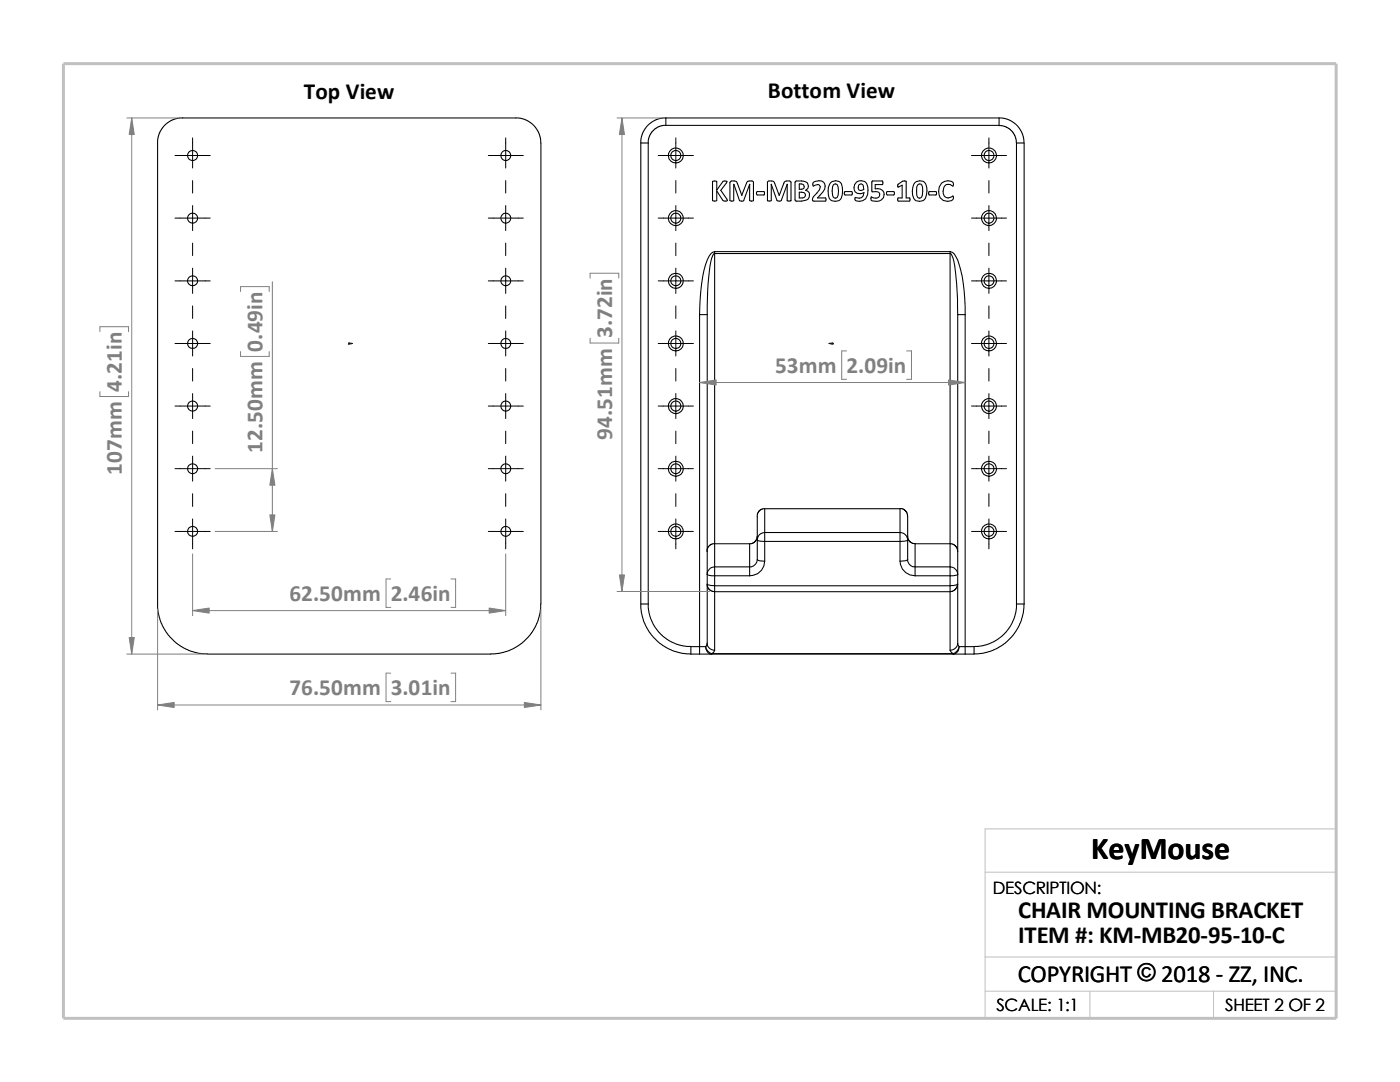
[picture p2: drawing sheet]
<svg xmlns="http://www.w3.org/2000/svg" width="279mm" height="216mm" viewBox="0 0 279 216" stroke-linecap="round" stroke-linejoin="round" font-family="sans-serif">
<path d="M196.6 174h70.1M196.6 191h70.1M196.6 197.8h70.1M217.5 197.8v5.4M242.2 197.8v5.4M26.8 203.2h239.9v-37.8h-70.1v37.8" fill="none" stroke="#c0c0c0" stroke-width=".2"/>
<path d="M12.7 12.7h254v190.5h-254z" fill="none" stroke="#c0c0c0" stroke-width=".59"/>
<g fill="none" stroke="#000" stroke-width=".21">
<path d="M31.5 28.5l.2-1.6 .9-1.7 1.5-1.1 1.7-.6h67.7l1.8 .6 1.4 1.1 1 1.7 .2 1.6v92M31.5 28.5v92.9l.4 2.3 .7 1.5 .9 1.5 1.4 1.4 1.8 1.2 1.6 .7 1.5 .4 1.6 .1M127.9 28.5v92M127.9 28.5h1.5M129.4 28.5v92M132.9 23.5l-.9 .1-1.1 .3-1.1 .7-.7 .6-1 1.7-.2 1.6M132.9 23.5h66.5M132.9 25h-.6l-.9 .3-1.1 .8-.8 1.3-.1 1.1M132.9 23.5v1.5M142.2 36.2l.4-.1 .4 .1v1.7l1.3-1.7h.8l-1.3 1.8 1.3 1.8v.3h-.7l-1.4-2v1.9l-.4 .1-.4-.1zM148 38.9h.1M149.6 36.8v3.2l.7 .1 .1-3.8-.3-.2a.98 .98 0 0 0-1 .3l-1.1 2.5"/>
<path d="M149.6 36.8l-1.2 3.2-.1 .1-.7-.1-1.2-3.2v3.2l-.6 .1-.1-3.7 .1-.2 .7-.1 .5 .1 1 2.7M149.6 36.8h.1M151 38.3l1.4-.1 .2 .6-.2 .1h-1.3zM153.9 36.8v3.2l-.7 .1v-3.9l.8-.1 .4 .1 1.1 2.7 1-2.5a1.09 1.09 0 0 1 1.3-.2v3.9l-.7-.1v-3.2M153.9 36.8l1.2 3.2 .4 .1 .4-.1 1.2-3.2M153.9 36.8h.1M157.1 36.8h.1M158.7 36.2l.2-.1a2.31 2.31 0 0 1 2.3 .6 .91 .91 0 0 1-.4 1.3 1.01 1.01 0 0 1 .8 .9 1.01 1.01 0 0 1-.6 1l-1 .2-1.3-.1zM159.5 38.4a.89 .89 0 0 1 1.2 .3 .56 .56 0 0 1-.6 .8h-.6zM159.5 36.7l.8 .1 .1 .2a.51 .51 0 0 1 0 .5 .51 .51 0 0 1-.5 .3h-.4zM162.3 36.4a1.63 1.63 0 0 1 2.3 .3 2.04 2.04 0 0 1-1 2.3l-.4 .5h1.6v.6l-2.6-.1v-.5l1.3-1.6 .2-.6a.49 .49 0 0 0-.5-.5l-.9 .3-.1-.6zM165.8 36.4a1.34 1.34 0 0 1 1.5-.3 1.34 1.34 0 0 1 .8 1.3 2.73 2.73 0 0 1-.7 2.6 1.38 1.38 0 0 1-2.1-1.1 2.85 2.85 0 0 1 .5-2.5z"/>
<path d="M166.3 36.9a.51 .51 0 0 1 .8 0 2.74 2.74 0 0 1-.2 2.6l-.6-.1a3.2 3.2 0 0 1 0-2.5zM168.6 38.3l1.4-.1 .1 .6-.1 .1h-1.3l-.2-.3zM170.9 36.3a1.47 1.47 0 0 1 1.8 0 1.47 1.47 0 0 1 .5 1.6 1.77 1.77 0 0 1-.6 1.9 1.77 1.77 0 0 1-1.9 .2l-.1-.3 .1-.3a1.25 1.25 0 0 0 1.6-.3l.1-.7a1.25 1.25 0 0 1-1.6 0 1.25 1.25 0 0 1-.2-1.6zM171.4 37l.1-.2a.52 .52 0 0 1 .8 .2l.1 .8a.67 .67 0 0 1-1.1-.2zM174 36.2h2.1v.6h-1.4v.9a1.32 1.32 0 0 1 1.8 1.1 1.32 1.32 0 0 1-1.6 1.4l-.7-.1a.5 .5 0 0 1-.3-.8 .93 .93 0 0 0 1.1 .3 .93 .93 0 0 0 .6-.9l-.3-.4h-1.3zM177 38.3l1.4-.1a.42 .42 0 0 1 0 .7h-1.3zM179.2 36.8l.9-.6h.7v3.3h.8l-.1 .6h-2.3v-.6h.8v-2.5l-.8 .3zM182.6 36.4a1.37 1.37 0 0 1 1.5-.3 1.37 1.37 0 0 1 .9 1.3 2.89 2.89 0 0 1-.8 2.6 1.38 1.38 0 0 1-2.1-1.1 3.3 3.3 0 0 1 .5-2.5zM183.2 36.9a.51 .51 0 0 1 .7 0 2.92 2.92 0 0 1-.2 2.6l-.6-.1a3.5 3.5 0 0 1 .1-2.5zM185.4 38.3l1.4-.1 .1 .6-.1 .1h-1.3l-.2-.1zM187.9 36.5a1.62 1.62 0 0 1 2.3 .1v.5a1.12 1.12 0 0 0-1.8 .2 1.42 1.42 0 0 0 .8 2.2l1-.4 .1 .4-.1 .3a1.77 1.77 0 0 1-2 .2 1.77 1.77 0 0 1-.9-1.8l.2-.9zM199.4 23.5v1.5h-66.5"/>
<path d="M199.4 23.5l.9 .1 1 .3 .8 .4 .9 .8 1 1.5 .3 1v.9M199.4 25.1l1.3 .2 1.1 .7 .7 1 .4 1.5M202.9 28.5v92M202.9 28.5h1.5v92M142.6 50.2v.4M142.6 50.6v57.9M142.6 50.6h47M142.6 50.2h47M142.6 50.2a2.16 2.16 0 0 0-1.5 1.7 33.1 33.1 0 0 0-1.5 10.9M142.6 50.6a2.17 2.17 0 0 0-.7 1.6 56.4 56.4 0 0 0-.8 10.6M189.6 50.6a2.17 2.17 0 0 1 .8 1.6 60.8 60.8 0 0 1 .7 10.6M189.6 50.2l.4 .1a5.6 5.6 0 0 1 1.7 3.6l.7 4.1 .2 4.8"/>
<path d="M189.6 50.2v.4M189.6 50.6v57.9M139.6 62.8v66.2M139.6 62.8h1.5M141.1 62.8v51.8M191.1 62.8h1.5M191.1 62.8v47.2M192.6 62.8v66.2M141.1 114.6l.7 .3h.8M141.1 116.6l1.5 .3M141.1 116.6v11.8M141.1 114.6v2"/>
<path d="M141.1 116.6l.2 .7 .3 .4 1 .4M142.6 108.5l-.6 .1-.5 .4-.3 .4-.1 .6M142.6 116.9v1.2M142.6 108.5v4.6M142.6 113.1v1.8M142.6 108.5h7v4.6M142.6 118.1v11.7M142.6 118.1h47M142.6 114.9v2M142.6 114.9h7M142.6 116.9h47M142.6 113.1h7"/>
<path d="M142.6 113.1a1.52 1.52 0 0 0-1.5 1.5M149.6 113.1v1.8M151.1 107.7l.5 .2 1 .1M151.1 111.7l.5 .2 1 .1M151.1 111.7a1.5 1.5 0 0 1-1.5 1.4M151.1 107.7v4M151.1 107l-.1 .6-.4 .6-1 .3M152.6 101.5h-.4l-.6 .3-.5 .8v5.1M152.6 101.5v4.8M152.6 106.3v1.7M152.6 101.5h27v4.8M152.6 112a2.92 2.92 0 0 1-3 2.9"/>
<path d="M152.6 108h27M152.6 106.3h27M152.6 108v4M152.6 106.3a1.45 1.45 0 0 0-1.5 1.4M179.6 101.5l.9 .2 .6 .9v5.1M179.6 106.3v1.7M179.6 106.3a1.52 1.52 0 0 1 1.5 1.4M179.6 112a2.94 2.94 0 0 0 3 2.9M179.6 108v4M181.1 107.7l-.6 .3h-.9M181.1 111.7l-.6 .2-.9 .1M181.1 107l.1 .5 .3 .5 .4 .3 .7 .2"/>
<path d="M181.1 111.7a1.43 1.43 0 0 0 1.5 1.4M181.1 107.7v4M182.6 108.5h7M182.6 114.9h7M182.6 113.1h7M182.6 108.5v4.6M182.6 113.1v1.8M189.6 116.9v1.2M189.6 108.5v4.6M189.6 113.1v1.8M189.6 113.1a1.6 1.6 0 0 1 1.5 1.5M189.6 118.1v11.7"/>
<path d="M189.6 114.9v2M189.6 108.5l.6 .1 .4 .3 .4 .5 .1 .6M191.1 116.6l-.3 .9-.5 .4-.7 .2M191.1 116.6v11.8M191.1 114.6v2M191.1 114.6l-.6 .3h-.9M191.1 116.6l-1.5 .3M191.1 110v4.6M107.9 120.5l-.1 1.6-.4 1.6-.6 1.5-1 1.5-1.7 1.7-1.4 .9-1.6 .7-1.6 .4-1.5 .1h-56.6M127.9 120.5h1.5M127.9 120.5l.1 1.8 .6 2 .9 1.8 1.1 1.2 1.7 1.5 1.7 1 2 .5 1.9 .2M129.4 120.5l.1 1.5 .4 1.5 .7 1.5 1.2 1.5 1.6 1.3 1.5 .7 1.5 .4 1.5 .1"/>
<path d="M137.9 130.5h1.7M139.6 130.5h2.4M139.6 129h1.2M139.6 129h-1.7v1.5M139.6 129v1.5M140.8 129a1.79 1.79 0 0 0 1.2 1.4M140.8 129a1.33 1.33 0 0 0 1.2 1.5M141.1 128.4a1.45 1.45 0 0 0 1.5 1.4M141.1 128.4l-.3 .6M142 130.4v.1M142 130.5h48.2M142 130.4h48.2"/>
<path d="M142.6 129.8l-.1 .3-.5 .3M189.6 129.8l.6 .6M190.2 130.5h2.4M190.2 130.4v.1M191.1 128.4l.3 .6M191.1 128.4a1.53 1.53 0 0 1-1.5 1.4M191.4 129h1.2M191.4 129a1.94 1.94 0 0 1-1.2 1.4M191.4 129a1.39 1.39 0 0 1-1.2 1.5M192.6 129h1.8M192.6 129v1.5M194.4 129v1.5h-1.8"/>
<path d="M202.9 120.5l-.1 1.5-.4 1.5-.8 1.5-1.2 1.5-1.6 1.3-1.4 .7-1.6 .4-1.4 .1M202.9 120.5h1.5M204.4 120.5l-.2 1.8-.6 2-1.3 2.4-1.4 1.4-1.8 1.2-1.6 .7-1.5 .4-1.6 .1"/>
<circle cx="38.4" cy="31" r="1.01"/>
<circle cx="100.9" cy="31" r="1"/>
<circle cx="134.9" cy="31" r="1.49"/>
<circle cx="134.9" cy="31" r="1.01"/>
<circle cx="197.4" cy="31" r="1.5"/>
<circle cx="197.4" cy="31" r="1"/>
<circle cx="38.4" cy="56" r="1"/>
<circle cx="38.4" cy="43.5" r="1"/>
<circle cx="100.9" cy="56" r=".99"/>
<circle cx="100.9" cy="43.5" r=".99"/>
<circle cx="134.9" cy="56" r="1"/>
<circle cx="134.9" cy="43.5" r="1.5"/>
<circle cx="134.9" cy="56" r="1.5"/>
<circle cx="134.9" cy="43.5" r="1"/>
<circle cx="197.4" cy="56" r=".99"/>
<circle cx="197.4" cy="56" r="1.51"/>
<circle cx="197.4" cy="43.5" r="1.51"/>
<circle cx="197.4" cy="43.5" r=".99"/>
<circle cx="38.4" cy="68.5" r="1"/>
<circle cx="100.9" cy="68.5" r=".99"/>
<circle cx="134.9" cy="68.5" r="1"/>
<circle cx="134.9" cy="68.5" r="1.5"/>
<circle cx="197.4" cy="68.5" r=".99"/>
<circle cx="197.4" cy="68.5" r="1.51"/>
<circle cx="38.4" cy="81" r="1.01"/>
<circle cx="38.4" cy="93.5" r="1"/>
<circle cx="100.9" cy="81" r="1"/>
<circle cx="100.9" cy="93.5" r=".99"/>
<circle cx="134.9" cy="81" r="1.01"/>
<circle cx="134.9" cy="81" r="1.5"/>
<circle cx="134.9" cy="93.5" r="1.5"/>
<circle cx="134.9" cy="93.5" r="1"/>
<circle cx="197.4" cy="81" r="1"/>
<circle cx="197.4" cy="81" r="1.51"/>
<circle cx="197.4" cy="93.5" r="1.51"/>
<circle cx="197.4" cy="93.5" r=".99"/>
<circle cx="38.4" cy="106" r="1"/>
<circle cx="100.9" cy="106" r=".99"/>
<circle cx="134.9" cy="106" r="1"/>
<circle cx="134.9" cy="106" r="1.5"/>
<circle cx="197.4" cy="106" r=".99"/>
<circle cx="197.4" cy="106" r="1.51"/>
</g>
<g fill="#00f" stroke="#00f" stroke-width=".2">
<path d="M70 68.5h.4l-.4 .1z"/>
<path d="M165.4 68.5h.4v.1z"/>
</g>
<path d="M69.6 68.5h.8M69.6 68.4l.2 .3M69.7 68.5h.1M69.7 68.4v.3M69.8 68.4l-.3 .3M165.4 68.5h.9M166 68.4l.3 .3M166.1 68.5h.1M166.1 68.4v.3M166.2 68.4l-.3 .3" fill="none" stroke="#00f" stroke-width=".2"/>
<g fill="none" stroke="#000" stroke-width=".2">
<path d="M34.9 31h7.1M38.4 27.5v6M38.4 36v2.5M97.5 31h6.9M100.9 27.5v6M100.9 36v2.5M131.4 31h7M134.9 27.5v6M134.9 36v2.5M193.9 31h7M197.4 27.5v6M197.4 36v2.5"/>
<path d="M34.9 56h7.1M34.9 43.5h7.1M38.4 41v5M38.4 48.5v2.5M38.4 53.5v5M97.5 56h6.9M97.5 43.5h6.9M100.9 41v5M100.9 48.5v2.5M100.9 53.5v5M131.4 56h7M131.4 43.5h7"/>
<path d="M134.9 41v5M134.9 48.5v2.5M134.9 53.5v5M193.9 56h7M193.9 43.5h7M197.4 41v5M197.4 48.5v2.5M197.4 53.5v5M34.9 68.5h7.1M38.4 61v2.5M38.4 66v5M38.4 73.5v2.5"/>
<path d="M38.4 78.5v5M97.5 68.5h6.9M100.9 61v2.5M100.9 66v5M100.9 73.5v2.5M100.9 78.5v5M131.4 68.5h7M134.9 61v2.5M134.9 66v5M134.9 73.5v2.5M134.9 78.5v5M193.9 68.5h7"/>
<path d="M197.4 61v2.5M197.4 66v5M197.4 73.5v2.5M197.4 78.5v5M34.9 93.5h7.1M34.9 81h7.1M38.4 86v2.5M38.4 91v5M38.4 98.5v2.5M97.5 93.5h6.9M97.5 81h6.9M100.9 86v2.5"/>
<path d="M100.9 91v5M100.9 98.5v2.5M131.4 93.5h7M131.4 81h7M134.9 86v2.5M134.9 91v5M134.9 98.5v2.5M193.9 93.5h7M193.9 81h7M197.4 86v2.5M197.4 91v5M197.4 98.5v2.5"/>
<path d="M34.9 106h7.1M38.4 103.5v6M97.5 106h6.9M100.9 103.5v6M131.4 106h7M134.9 103.5v6M193.9 106h7M197.4 103.5v6"/>
</g>
<g fill="none" stroke="#808080" stroke-width=".2">
<path d="M25.3 23.5h10.1M26.3 23.5v107M123.1 23.5h8.8M124.1 23.5v94.5M48 58.2v-1h5.7v1M54.4 56.2v49.8M117.8 55.5v-1h5.7v1M19.9 78.1v1h5.8v-1M19.9 66.2v-1h5.8v1M48 70.1v1h5.7v-1M117.8 67.5v1h5.7v-1M139.6 76.3h53"/>
<path d="M169 70h-1v5.7h1M180.9 70h1v5.7h-1M42.9 93.5h12.5M38.4 110.5v12.4M42.9 106h12.5M78 115.5h-1v5.7h1M90 115.5h.9v5.7h-.9M100.9 110.5v12.4M123.1 118h18.5M25.3 130.5h15.1M31.5 121.5v20.1M38.4 121.8h62.5"/>
<path d="M78 134.3h-1v5.7h1M90 134.3h.9v5.7h-.9M107.9 121.5v20.1M31.5 140.7h76.4"/>
</g>
<g fill="#808080" stroke="#808080" stroke-width=".2">
<path d="M104.6 140.2l3.3 .5-3.3 .5z"/>
<path d="M31.5 140.7l3.3-.5v1z"/>
<path d="M97.6 121.3l3.3 .5-3.3 .5z"/>
<path d="M38.4 121.8l3.3-.5v1z"/>
<path d="M26.3 23.5l.5 3.3h-1z"/>
<path d="M25.8 127.2h1l-.5 3.3z"/>
<path d="M54.4 93.5l.5 3.3h-1.1z"/>
<path d="M53.8 102.7h1.1l-.5 3.3z"/>
<path d="M139.6 76.3l3.3-.5v1z"/>
<path d="M189.3 75.8l3.3 .5-3.3 .5z"/>
<path d="M123.6 114.7h1l-.5 3.3z"/>
<path d="M124.1 23.5l.5 3.3h-1z"/>
</g>
<text font-size="6.4" x="217.8" y="171.4">KeyMouse</text>
<g font-size="4.9">
<text x="203.2" y="183.2">CHAIR MOUNTING BRACKET</text>
<text x="203.2" y="188.1">ITEM #: KM-MB20-95-10-C</text>
<text x="203.1" y="195.9">COPYRIGHT © 2018 - ZZ, INC.</text>
<text x="203.1" y="195.9">COPYRIGHT ©</text>
</g>
<g font-size="4.6">
<text x="60.6" y="19.7">Top View</text>
<text x="153.2" y="19.6">Bottom View</text>
</g>
<g font-size="4.6" fill="#808080">
<text x="52.4" y="70.1" transform="rotate(-90 52.4 70.1)">0.49in</text>
<text x="122.2" y="67.5" transform="rotate(-90 122.2 67.5)">3.72in</text>
<text x="154.7" y="74.5">53mm</text>
<text x="169" y="74.5">2.09in</text>
<text x="24.3" y="78.1" transform="rotate(-90 24.3 78.1)">4.21in</text>
<text x="122.2" y="87.7" transform="rotate(-90 122.2 87.7)">94.51mm</text>
<text x="24.3" y="94.8" transform="rotate(-90 24.3 94.8)">107mm</text>
<text x="52.4" y="90.4" transform="rotate(-90 52.4 90.4)">12.50mm</text>
<text x="57.7" y="120">62.50mm</text>
<text x="78" y="120">2.46in</text>
<text x="57.7" y="138.8">76.50mm</text>
<text x="78" y="138.8">3.01in</text>
</g>
<g font-size="3.4">
<text x="198.2" y="178.5">DESCRIPTION:</text>
<text x="198.8" y="201.7">SCALE: 1:1</text>
<text x="244.5" y="201.7">SHEET 2 OF 2</text>
</g>
</svg>
